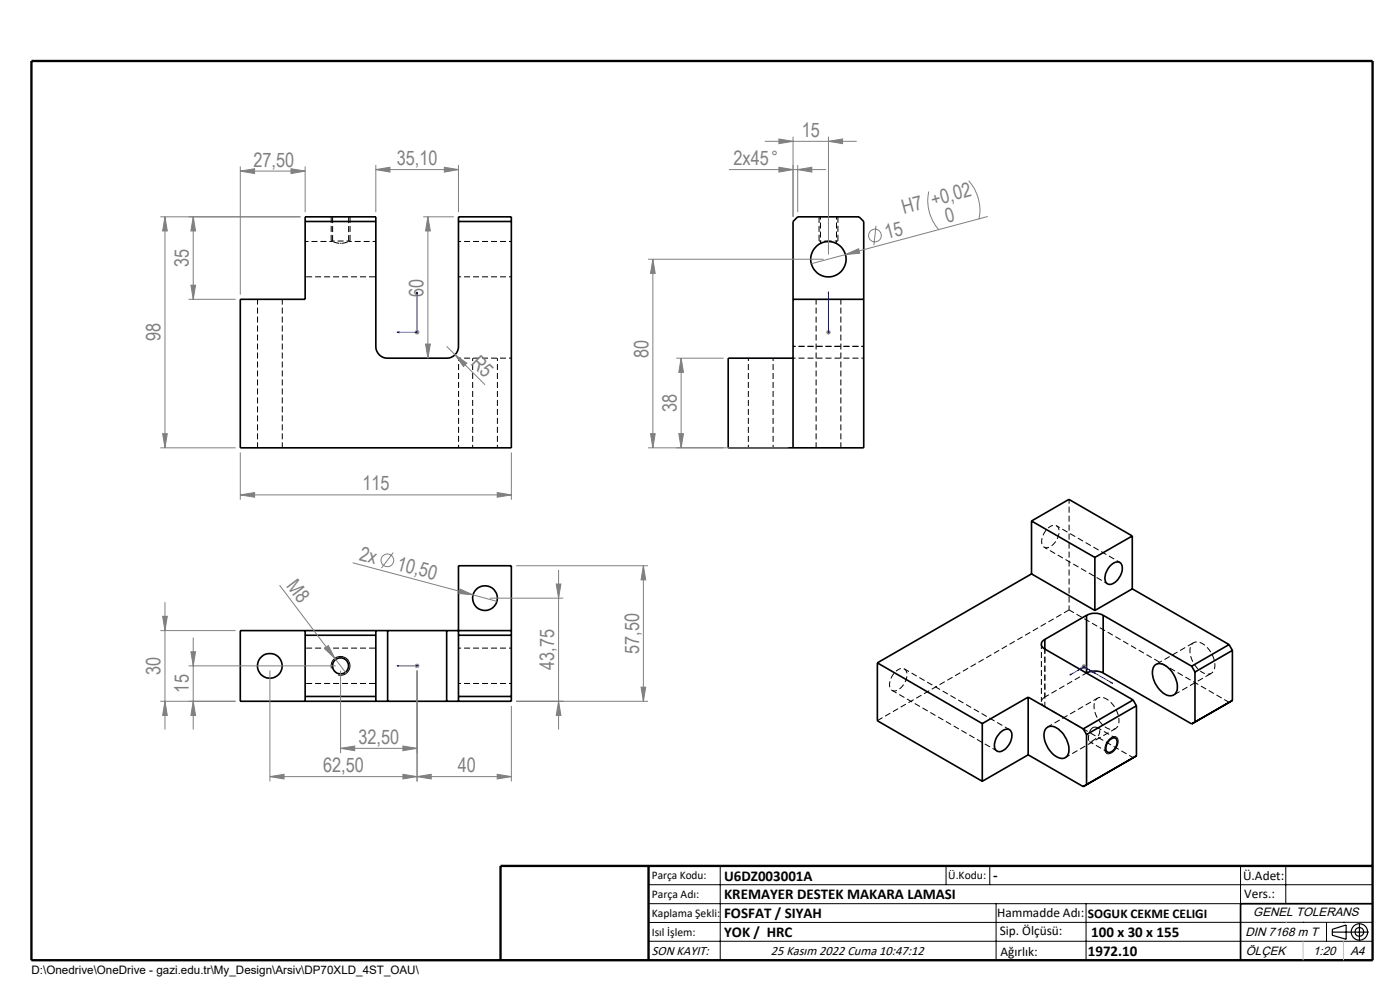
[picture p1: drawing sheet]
<svg xmlns="http://www.w3.org/2000/svg" width="297mm" height="210mm" viewBox="0 0 297 210" stroke-linecap="round" stroke-linejoin="round" font-family="sans-serif">
<g fill="none" stroke="#000" stroke-width=".35">
<path d="M64.7 46h15v27.5a2.47 2.47 0 0 0 2.5 2.5h12.6a2.53 2.53 0 0 0 2.5-2.5v-27.5h11.2v49h-57.5v-31.5h13.7zM64.7 47h15M97.3 47h11.2M168.2 76h-13.7v19h28.7v-48l-1-1h-13l-1 1v48M168.2 63.5h15M218.8 110.5l13.5 7.7M218.8 110.5v11.2M218.8 110.5l8-4.6 13.4 7.8M232.3 118.2v11.3M235.8 119.8a1.26 1.26 0 0 1 1.2-.6 1.26 1.26 0 0 1 1.1 .9 3.8 3.8 0 0 1-2.5 3.9 1.21 1.21 0 0 1-1.1-1.8l.4-1.3zM240.2 113.7l-7.9 4.5M240.2 113.7v11.2"/>
<path d="M64.7 133.8v15M64.7 134.8h15M79.7 133.8h2.5M79.7 133.8h-28.7v15h28.7M79.7 133.8v15M82.2 133.8h12.6M82.2 133.8v15M94.8 133.8h13.7M94.8 133.8v15M97.3 120h11.2v28.8h-11.2zM97.3 134.8h11.2M218.8 121.7l-32.7 18.9"/>
<path d="M218.8 121.7l13.5 7.8M221.7 135.6a1.08 1.08 0 0 0-.8 1.1 1.08 1.08 0 0 0 .8 1M221.7 137.7l18.7 10.8M221.7 135.6v2.1M230.5 130.5a3.9 3.9 0 0 1 3.5 0M230.5 130.5l-8.8 5.1M230.5 130.5v12.3M234 130.5l18.8 10.8M234 130.5v12.3M240.2 124.9l20.5 11.8M240.2 124.9l-7.9 4.6M260.7 136.7l-7.9 4.6"/>
<path d="M260.7 136.7l.7 1.3M261.4 138l-7.9 4.5M261.4 138v10.6M64.7 147.7h15M79.7 148.8h2.5M82.2 148.8h12.6M94.8 148.8h2.5M97.3 147.7h11.2M186.1 140.6l22.3 12.9M186.1 140.6v12.3l22.3 12.8M208.4 153.5v12.2M212.2 155.4a1.4 1.4 0 0 1 2.4 0 3.6 3.6 0 0 1-2.6 4 1.35 1.35 0 0 1-.9-2l.2-.8z"/>
<path d="M218.1 147.9l11.7 6.7M218.1 147.9l-9.7 5.6M218.1 147.9v12.2M221.8 154.6a1.86 1.86 0 0 1 2.7 0 5.4 5.4 0 0 1 2.1 5.4 1.54 1.54 0 0 1-2.5 .5 5.5 5.5 0 0 1-2.4-5.6zM229.8 154.6l.7 1.2M230.5 142.8h.1M230.5 142.8a3.9 3.9 0 0 1 3.5 0M230.5 155.8v10.6M234 142.8l18.8 10.8M235.5 156.9a.84 .84 0 0 1 1.1-.3 .84 .84 0 0 1 .4 1.1 2.07 2.07 0 0 1-1.9 1.9 1.44 1.44 0 0 1 0-2.2zM240.4 148.5l-10.6 6.1M240.4 148.5l.7 1.2"/>
<path d="M241.1 149.7l-10.6 6.1M241.1 149.7v10.6M245 141.1a2.26 2.26 0 0 1 2.9 .6 5.3 5.3 0 0 1 1.7 5 1.69 1.69 0 0 1-2.9 .3 5.4 5.4 0 0 1-2-5.4zM252.8 141.3l.7 1.2M253.5 142.5v10.7M253.5 153.2l-.7 .4M261.4 148.6l-7.9 4.6M261.4 148.6l-8.6 5M218.1 160.1l11.7 6.8M218.1 160.1l-9.7 5.6M230.5 166.4l-.7 .5M241.1 160.3l-10.6 6.1"/>
<path d="M241.1 160.3l-11.3 6.6M291.2 191.7h-28v12"/>
<circle cx="175.7" cy="55" r="3.8"/>
<circle cx="102.9" cy="126.9" r="2.62"/>
<circle cx="57.2" cy="141.3" r="2.62"/>
<circle cx="72.2" cy="141.3" r="1.71"/>
</g>
<path d="M70.3 46v5.1M72.3 51.6h-.2M72.4 51.6h-.1M74.3 51.1v-5.1M173.8 46v5.1M175.8 51.1h-.4M177.8 51.1v-5.1M226.8 129.4l-40.7 23.5" fill="none" stroke="#000" stroke-width=".21" stroke-dasharray="1.3 .6" stroke-linecap="butt"/>
<path d="M64.8 58.7h14.9M70.6 51.2a3.8 3.8 0 0 0 3.3 0M79.7 137.5h-14.9M64.8 145h14.9" fill="none" stroke="#000" stroke-width=".21" stroke-dasharray="1.3 .6" stroke-dashoffset="-.2" stroke-linecap="butt"/>
<g fill="none" stroke="#000" stroke-width=".21" stroke-dasharray="1.3 .6" stroke-dashoffset=".7" stroke-linecap="butt">
<path d="M97.3 58.7h11.2M108.5 51.2h-11.2M174.1 46v5.6M177.5 51.6v-5.6M97.3 76h11.2M100.3 76v19M158.8 76v19M97.3 95v-19M105.5 95v-19M164 95v-19M222.8 111.7a3.5 3.5 0 0 0-1.5 4.2 1.61 1.61 0 0 0 2.3-.6 2.95 2.95 0 0 0 .7-3.7 1.18 1.18 0 0 0-1.5 .1M108.5 137.5h-11.2"/>
<path d="M97.3 145h11.2M190.6 142a3.5 3.5 0 0 0-1.6 4.3 1.61 1.61 0 0 0 2.4-.7 2.95 2.95 0 0 0 .6-3.6 1.18 1.18 0 0 0-1.4 0M237.4 152.9a5.4 5.4 0 0 0-3.6-5 1.57 1.57 0 0 0-1.7 1.9 5.4 5.4 0 0 0 3.6 4.9 1.57 1.57 0 0 0 1.7-1.8M255.1 142.6a5.4 5.4 0 0 1-2.5-5.6 1.57 1.57 0 0 1 2.5-.5 5.4 5.4 0 0 1 2.5 5.6 1.57 1.57 0 0 1-2.5 .5"/>
</g>
<path d="M70.6 51.2h-5.8M79.7 51.2h-5.8M177.8 51.1h-2" fill="none" stroke="#000" stroke-width=".21" stroke-dasharray="1.3 .6" stroke-dashoffset=".6" stroke-linecap="butt"/>
<path d="M54.6 63.5v31.5M173.1 63.5v31.5M59.9 95v-31.5M178.4 95v-31.5M231.8 154.4a2.76 2.76 0 0 0-.7 2.9 2.41 2.41 0 0 0 2.2-2.3 .99 .99 0 0 0-1.5-.6M260.7 149l-33.9-19.6" fill="none" stroke="#000" stroke-width=".21" stroke-dasharray="1.3 .6" stroke-dashoffset=".1" stroke-linecap="butt"/>
<path d="M70.6 46v5.2M74 51.2v-5.2M253.2 136.3l-7.9 4.6M249 147.4l8-4.6" fill="none" stroke="#000" stroke-width=".21" stroke-dasharray="1.3 .6" stroke-dashoffset="-.1" stroke-linecap="butt"/>
<path d="M175.4 51.1h-1.6M168.3 76h15M168.3 73.5h15M183.3 73.5h-15" fill="none" stroke="#000" stroke-width=".21" stroke-dasharray="1.3 .6" stroke-dashoffset=".8" stroke-linecap="butt"/>
<path d="M221.7 137.7v10.2M226.8 129.4v-23.5M221.7 147.9a1.08 1.08 0 0 0-.8 1 1.08 1.08 0 0 0 .8 1M221.7 147.9l8.8-5.1M231.1 157.3l3.9 2.2M236.7 156.6l-3.9-2.2M240.4 160.7l-18.7-10.8" fill="none" stroke="#000" stroke-width=".21" stroke-dasharray="1.3 .6" stroke-dashoffset=".3" stroke-linecap="butt"/>
<path d="M220.9 136.6v12.3M189.2 146.4l22.3 12.9M214.1 154.8l-22.2-12.9M221.7 149.9v-12.2M232.9 148.1l-10.6 6.1M226 160.7l10.6-6.1" fill="none" stroke="#000" stroke-width=".21" stroke-dasharray="1.3 .6" stroke-dashoffset=".2" stroke-linecap="butt"/>
<path d="M74.3 51.1h-4M221.5 116.1l13.5 7.7M237.6 119.3l-13.5-7.8" fill="none" stroke="#000" stroke-width=".21" stroke-dasharray="1.3 .6" stroke-dashoffset=".5" stroke-linecap="butt"/>
<g fill="none" stroke="#808080" stroke-width=".21">
<path d="M51 36.3l3-.5v1zM51 35.3v27.2M51 36.3h13.7M61.7 35.8l3 .5-3 .5zM64.7 35.3v9.7M79.7 36l3-.5v1zM79.7 35v10M79.7 36h17.6M94.3 35.5l3 .5-3 .5zM97.3 35v10M154.6 36h20.6M162.2 30h19.6"/>
<path d="M165.2 35.5l3 .5-3 .5zM165.2 29.5l3 .5-3 .5zM168.2 29v17M169.2 36l3-.5v1zM169.2 35v10M175.8 30l3-.5v1zM175.8 29v25M205.5 38.3a9.3 9.3 0 0 1 2.2 8.2M34 46h29.7M35 46l.5 3h-1zM35 46v49M41 46l.5 3h-1z"/>
<path d="M41 46v17.5M89.8 46h6.5M90.8 46v30M90.8 46l.5 3h-1zM137.5 55h37.2M138.5 55l.5 3h-1zM138.5 55v40M179.4 54l2.7-1.2 .3 .9zM185.8 47.9l-.4 4.1M197 40.6a9.2 9.2 0 0 0 2.2 8.2M209.5 45.9l-37.4 10M40 63.5h10"/>
<path d="M40.5 60.5h1l-.5 3zM88 70.5h1M88.1 70.1l.7 .7M88.5 70v1M88.8 70.1l-.7 .7M90.3 73h1l-.5 3zM94.8 73.5l1.7 1.7M96.5 75.2l2.5 1.8-.7 .7zM96.5 75.2l6.4 6.4M143.5 76h10M144.5 76l.5 3h-1zM144.5 76v19"/>
<path d="M175.2 70.5h1M175.4 70.1l.7 .7M175.8 70v1M176.1 70.1l-.7 .7M34 95h16M34.5 92h1l-.5 3zM51 96v10M108.5 96v10M137.5 95h29.8M138 92h1l-.5 3zM144 92h1l-.5 3zM51 105l3-.5v1z"/>
<path d="M51 105h57.5M74.8 119.4l25.5 6.8M83.4 117.2l-2.5 3.3M105.5 104.5l3 .5-3 .5zM34 133.8h16M34.5 130.7h1l-.5 3.1zM35 127.7v27.1M40.5 138.2h1l-.5 3zM41 135.2v19.6M59.3 124.1l14.1 18.7M68.8 137.6l.8-.7 1.4 2.8zM97.6 124.9l2.7 1.3-3-.3z"/>
<path d="M100.3 126.2l5.1 1.4M103.9 126.9h15.6M109.5 120h28M118 123.9h1l-.5 3zM118.5 120.9v33.9M136.5 120l.5 3h-1zM136.5 120v28.8M34 148.8h16M35 148.8l.5 3h-1zM40 141.2h31.2M41 148.8l.5 3h-1zM57.3 142.2v23.6"/>
<path d="M72.2 158.7l3-.5v1zM72.2 142.2v17.6M72.2 158.7h16.3M85.5 158.2l3 .5-3 .5zM88 141.2h1M88.1 140.9l.7 .7M88.5 140.7v1M88.5 142.2v23.6M88.8 140.9l-.7 .7M108.5 149.7v16.1M109.5 148.8h28M118.5 148.8l.5 3h-1z"/>
<path d="M136 145.8h1l-.5 3zM229.5 141.5h1M229.6 141.1l.7 .7M230 140.9v1M230.3 141.1l-.7 .7M57.3 164.7l3-.5v1zM85.5 164.2l3 .5-3 .5zM88.5 164.7l3-.5v1zM105.5 164.2l3 .5-3 .5zM108.5 164.7h-51.2"/>
<circle cx="164.3" cy="32.4" r=".38"/>
<circle cx="185.6" cy="50" r="1.34"/>
<circle cx="82.2" cy="118.9" r="1.33"/>
</g>
<g fill="none" stroke="#000" stroke-width=".21">
<path d="M70.3 141.8a2 2 0 0 1 1.8-2.5 2 2 0 0 1 2.1 2.1 2 2 0 0 1-2.5 1.8M235.3 156.8l.3-.2a.98 .98 0 0 1 1.3-.2 .98 .98 0 0 1 .2 1.4 2.27 2.27 0 0 1-2.3 2 1.94 1.94 0 0 1 .3-2.7zM137.6 187.7h153.6M137.6 191.7h153.6M137.6 199.7h153.6M152.8 183.7v20M200.7 183.7v4M210 183.7v4M211.3 191.7v12M230.4 191.7v12M263.2 183.7v20M272.8 183.7v8"/>
<path d="M276.4 195.6h.1M281.4 195.6v4.1M285 195.6h.1M291.2 195.6l-153.6 .1"/>
</g>
<g fill="none" stroke="#000" stroke-width=".25">
<path d="M282.6 197.7h7.8M282.6 197.1l3-.9v3l-3-.8zM288.4 195.8v3.8M106.2 203.7h185"/>
<circle cx="288.4" cy="197.7" r="1.74"/>
<circle cx="288.4" cy="197.7" r=".93"/>
</g>
<g fill="none" stroke="#00f" stroke-width=".21">
<path d="M84.2 70.5l.4-.1v.2zM88.5 61.9l.1 .4h-.2zM88.5 61.9v8.6h-4.3M175.8 70.4v.2zM175.8 61.9v.4v-.4M175.8 70.5h.1M175.8 61.9v8.6M84.2 141.2h.4h-.4M84.2 141.2h4.3M88.4 141.2h.2zM88.5 141.2h.1M226.9 143.2l.3-.2h.1z"/>
<path d="M228.7 142.1l.5-.4 .3 .2zM230 141.5l-3.1 1.7M230 141.5l6 3.4M230 141.5l-1.3 .6M230 141.5l2.4 1.3M231.6 142.6l.4-.2 .4 .4zM235.7 144.8l.1-.1 .2 .2z"/>
</g>
<path d="M6.7 12.9h284.5v190.8h-284.5zM137.6 183.7v20M291.2 183.7h-185v20" fill="none" stroke="#000" stroke-width=".5"/>
<path d="M276.4 199.7v4M285 199.7v4" fill="none" stroke="#c0c0c0" stroke-width=".21"/>
<path d="M272.8 195.6h.1" fill="none" stroke="#c0c0c0" stroke-width=".25"/>
<g fill="#00f">
<path d="M84.2 70.5l.4 .1v-.2zM88.5 61.9l-.1 .4h.2z"/>
<path d="M175.8 70.4v.2zM175.8 61.9v.4z"/>
<path d="M226.9 143.2l.3-.2h.1zM235.7 144.8l.1-.1 .2 .2zM228.7 142.1l.5-.4 .3 .2zM231.6 142.6l.4-.2 .4 .4z"/>
<path d="M84.2 141.2h.4zM88.4 141.2h.2z"/>
</g>
<g fill="#808080">
<path d="M68.8 137.6l.8-.7 1.4 2.8z"/>
<path d="M97.6 124.9l2.7 1.3-3-.3z"/>
<path d="M179.4 54l2.7-1.2 .3 .9z"/>
<path d="M96.5 75.2l2.5 1.8-.7 .7z"/>
<path d="M51 36.3l3-.5v1zM61.7 35.8l3 .5-3 .5zM79.7 36l3-.5v1zM94.3 35.5l3 .5-3 .5zM88.5 164.7l3-.5v1zM105.5 164.2l3 .5-3 .5z"/>
<path d="M57.3 164.7l3-.5v1zM85.5 164.2l3 .5-3 .5z"/>
<path d="M165.2 35.5l3 .5-3 .5zM169.2 36l3-.5v1z"/>
<path d="M105.5 104.5l3 .5-3 .5zM51 105l3-.5v1z"/>
<path d="M175.8 30l3-.5v1zM165.2 29.5l3 .5-3 .5z"/>
<path d="M85.5 158.2l3 .5-3 .5zM72.2 158.7l3-.5v1z"/>
<path d="M136 145.8h1l-.5 3zM136.5 120l.5 3h-1zM118.5 148.8l.5 3h-1zM118 123.9h1l-.5 3z"/>
<path d="M144 92h1l-.5 3zM144.5 76l.5 3h-1z"/>
<path d="M40.5 60.5h1l-.5 3zM41 46l.5 3h-1z"/>
<path d="M40.5 138.2h1l-.5 3zM41 148.8l.5 3h-1z"/>
<path d="M35 46l.5 3h-1zM34.5 92h1l-.5 3zM90.8 46l.5 3h-1zM90.3 73h1l-.5 3zM34.5 130.7h1l-.5 3.1zM35 148.8l.5 3h-1zM138.5 55l.5 3h-1zM138 92h1l-.5 3z"/>
</g>
<g font-size="4.2" fill="#808080">
<text x="170.1" y="29">15</text>
<text x="53.8" y="35.3">27,50</text>
<text x="84.2" y="35">35,10</text>
<text x="155.6" y="35">2x45</text>
<text x="191.7" y="45.4" transform="rotate(-15 191.7 45.4)">H7 +0,02</text>
<text x="200.9" y="47.3" transform="rotate(-15 200.9 47.3)">0</text>
<text x="188.1" y="50.8" transform="rotate(-15 188.1 50.8)">15</text>
<text x="40.1" y="56.6" transform="rotate(-90 40.1 56.6)">35</text>
<text x="89.9" y="63" transform="rotate(-90 89.9 63)">60</text>
<text x="34.1" y="72.4" transform="rotate(-90 34.1 72.4)">98</text>
<text x="99.7" y="77.2" transform="rotate(45 99.7 77.2)">R5</text>
<text x="137.6" y="76" transform="rotate(-90 137.6 76)">80</text>
<text x="143.6" y="87.4" transform="rotate(-90 143.6 87.4)">38</text>
<text x="76.9" y="104">115</text>
<text x="76" y="118.7" transform="rotate(15 76 118.7)">2x</text>
<text x="60.7" y="124.3" transform="rotate(53 60.7 124.3)">M8</text>
<text x="84" y="120.8" transform="rotate(15 84 120.8)">10,50</text>
<text x="34.1" y="143.2" transform="rotate(-90 34.1 143.2)">30</text>
<text x="117.6" y="142.1" transform="rotate(-90 117.6 142.1)">43,75</text>
<text x="135.6" y="138.7" transform="rotate(-90 135.6 138.7)">57,50</text>
<text x="40.1" y="146.9" transform="rotate(-90 40.1 146.9)">15</text>
<text x="76" y="157.8">32,50</text>
<text x="68.5" y="163.8">62,50</text>
<text x="97.1" y="163.8">40</text>
</g>
<g font-size="3.2">
<text x="153.6" y="186.8">U6DZ003001A</text>
<text x="153.6" y="190.8">KREMAYER DESTEK MAKARA LAMASI</text>
<text x="210.7" y="186.6">-</text>
<text x="153.6" y="194.8">FOSFAT / SIYAH</text>
<text x="153.6" y="198.8">YOK / HRC</text>
<text x="230.8" y="202.8">1972.10</text>
<text x="231.5" y="198.7">100 x 30 x 155</text>
</g>
<g font-size="2.8">
<text x="263.7" y="186.7">Ü.Adet:</text>
<text x="263.9" y="190.5">Vers.:</text>
<text x="211.5" y="194.5">Hammadde Adı:</text>
<text x="230.8" y="194.7">SOGUK CEKME CELIGI</text>
<text x="138.3" y="202.6">SON KAYIT:</text>
<text x="163.5" y="202.6">25 Kasım 2022 Cuma 10:47:12</text>
<text x="212.1" y="198.4">Sip. Ölçüsü:</text>
<text x="212.2" y="202.7">Ağırlık:</text>
</g>
<g font-size="2.6">
<text x="265.9" y="194.4">GENEL TOLERANS</text>
<text x="264.2" y="198.5">DIN 7168 m T</text>
<text x="264.3" y="202.6">ÖLÇEK</text>
<text x="278.5" y="202.6">1:20</text>
<text x="286.5" y="202.6">A4</text>
</g>
<g font-size="2.5">
<text x="138.3" y="186.4">Parça Kodu:</text>
<text x="138.3" y="190.5">Parça Adı:</text>
<text x="201.2" y="186.5">Ü.Kodu:</text>
<text x="138.3" y="194.5">Kaplama Şekli:</text>
<text x="138.3" y="198.6">Isıl İşlem:</text>
<text x="6.7" y="206.7">D:\Onedrive\OneDrive - gazi.edu.tr\My_Design\Arsiv\DP70XLD_4ST_OAU\</text>
</g>
</svg>
